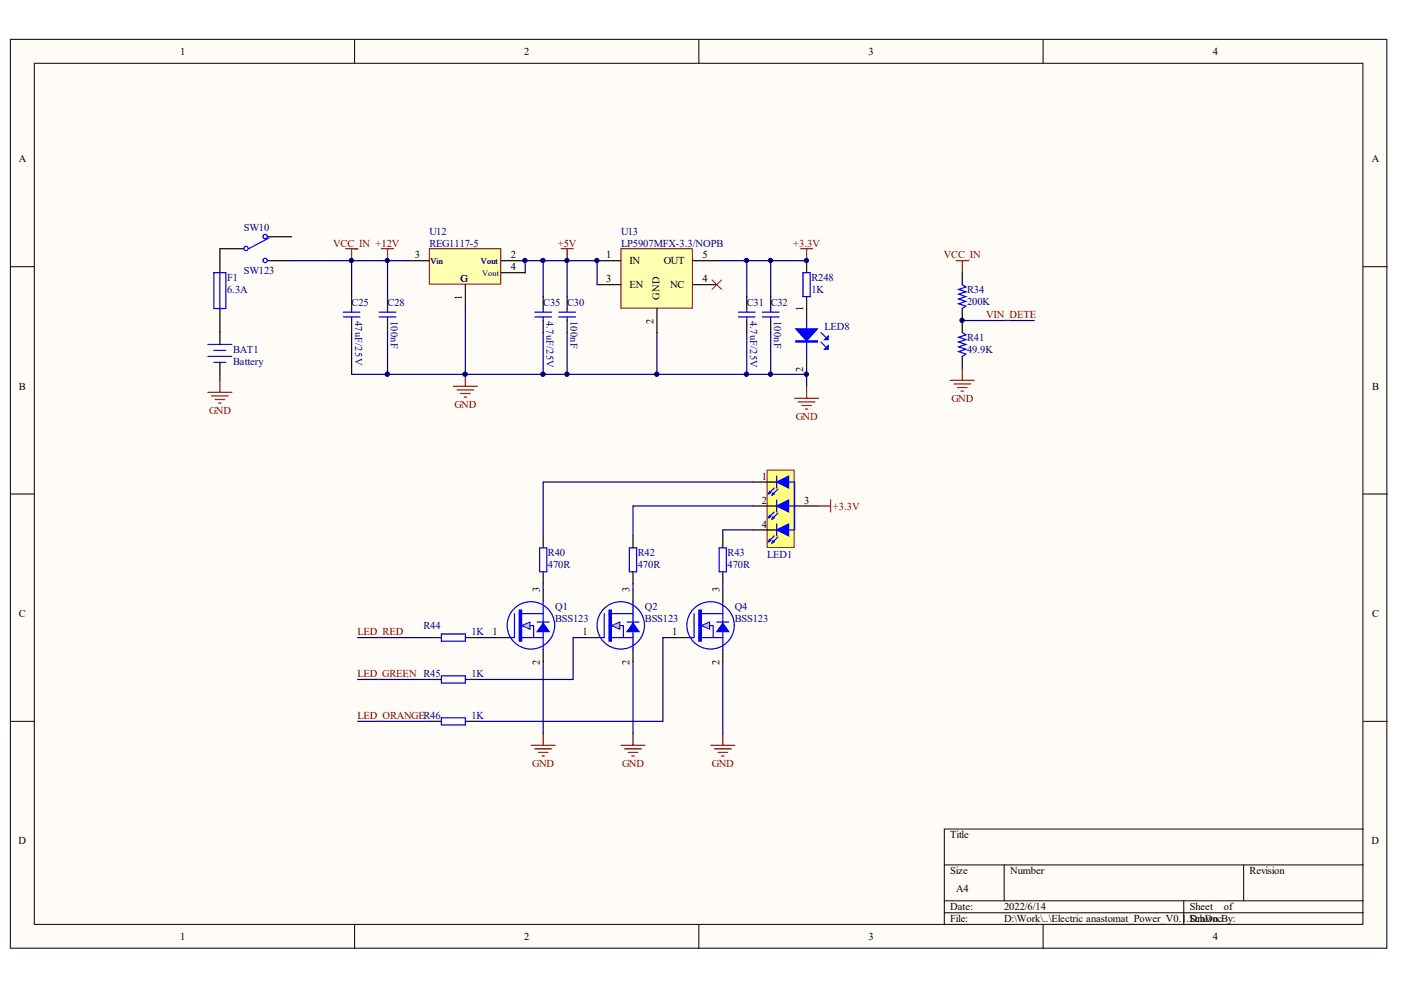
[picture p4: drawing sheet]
<svg xmlns="http://www.w3.org/2000/svg" width="297mm" height="210mm" viewBox="0 0 297 210" stroke-linecap="round" stroke-linejoin="round" font-family="sans-serif">
<g fill="#fffcf8" stroke="#000" stroke-width=".21">
<path d="M2.2 8.3h291.8v192.7h-291.8z"/>
<path d="M7.3 13.4h281.7v182.6h-281.7z"/>
</g>
<g fill="none" stroke="#000" stroke-width=".21">
<path d="M75.2 8.3v5.1M148.2 8.3v5.1M221.2 8.3v5.1M2.2 56.5h5.1M289.1 56.5h5M2.2 104.7h5.1M289.1 104.7h5M2.2 152.9h5.1M289.1 152.9h5M289.1 175.8h-88.9v20.3M75.2 196.1v5M148.2 196.1v5"/>
<path d="M200.2 183.4h88.9M200.2 191h88.9M200.2 193.5h88.9M212.9 183.4v7.6M221.2 196.1v5M251 191v5.1M263.7 183.4v7.6"/>
</g>
<path d="M51.7 52.7h-5.1v5.1M56.8 50.2h5.1M56.8 55.3h5.1M46.6 65.4v7.6M46.6 76.8v2.6" fill="none" stroke="#000" stroke-width=".25"/>
<path d="M45.4 57.8h2.5v7.6h-2.5zM46.6 57.8v7.6M51.7 52.7a.46 .46 0 0 1 .6-.4 .46 .46 0 0 1 .2 .7 .46 .46 0 0 1-.8-.2M55.8 50.2a.46 .46 0 0 1 .6-.5 .46 .46 0 0 1 .1 .8 .46 .46 0 0 1-.7-.2M55.8 55.2a.46 .46 0 0 1 .6-.4 .46 .46 0 0 1 .1 .8 .46 .46 0 0 1-.7-.3M57 50.5l-4.3 2.2" fill="none" stroke="#00f" stroke-width=".25"/>
<path d="M44.1 75.6h5.1M44.1 73h5.1M45.4 76.8h2.5M45.4 74.3h2.5" fill="none" stroke="#0000bf" stroke-width=".25"/>
<path d="M61.9 55.3h20.3v7.6" fill="none" stroke="#000080" stroke-width=".25"/>
<path d="M91 52.7h15.2v7.5h-15.2z" fill="#ffffb0" stroke="#800000" stroke-width=".21"/>
<g fill="none" stroke="#000" stroke-width=".25">
<path d="M86 55.3h5M106.3 55.3h5.1M106.3 57.8h5.1M171 55.3v2.5M204 57.8v2.5M74.5 62.9v2.5M74.5 68v2.5M82.2 62.9v2.5M82.2 68v2.5M98.7 60.3v5.1M115.2 62.9v2.5M115.2 68v2.5"/>
<path d="M120.2 62.9v2.5M120.2 68v2.5M158.3 62.9v2.5M158.3 68v2.5M163.4 62.9v2.5M163.4 68v2.5M171 62.9v5.1M171 75.6v2.5M204 65.4v5.1M204 75.6v2.5"/>
</g>
<g fill="none" stroke="#00f" stroke-width=".25">
<path d="M170.3 57.8h1.5v5.1h-1.5zM72.8 67.2h3.5M72.8 66.2h3.5M74.5 65.4v.8M74.5 67.2v.8M80.4 67.2h3.5M80.4 66.2h3.5M82.2 65.4v.8M82.2 67.2v.8M113.4 67.2h3.5M113.4 66.2h3.5M115.2 65.4v.8"/>
<path d="M115.2 67.2v.8M118.5 67.2h3.5M118.5 66.2h3.5M120.2 65.4v.8M120.2 67.2v.8M156.5 67.2h3.6M156.5 66.2h3.6M158.3 65.4v.8M158.3 67.2v.8M161.6 67.2h3.6M161.6 66.2h3.6M163.4 65.4v.8"/>
<path d="M163.4 67.2v.8M171 68v7.6M174.1 72.5l1 1M174.1 70.5l1 1M204 70.5l.8 .5-1.5 .5 1.5 .5-1.5 .5 1.5 .5-1.5 .5 1.5 .5-1.5 .6 1.5 .5-.8 .5M204 60.3l.8 .6-1.5 .5 1.5 .5-1.5 .5 1.5 .5-1.5 .5 1.5 .5-1.5 .5 1.5 .5-.8 .5"/>
</g>
<g fill="none" stroke="#000080" stroke-width=".25">
<path d="M74.5 55.3v7.6M82.2 55.3h3.8M111.4 57.8v-2.5h15.2v5M115.2 55.3v7.6M120.2 55.3v7.6M152 55.3h19M46.6 79.4v1.2M74.5 70.5v8.9h7.7M98.7 65.4v14h-16.5v-8.9M98.7 79.4h40.6M115.2 70.5v8.9M120.2 70.5v8.9"/>
<path d="M158.3 70.5v8.9M163.4 70.5v8.9M204 68h15.3"/>
</g>
<g fill="none" stroke="#800000" stroke-width=".25">
<path d="M73.3 52.7h2.5M74.5 52.7v2.6M80.9 52.7h2.5M82.2 52.7v2.6M119 52.7h2.5M120.2 52.7v2.6M169.7 52.7h2.6M171 52.7v2.6M202.8 55.3h2.5M204 55.3v2.5M98.7 79.4v2.5M204 78.1v2.5"/>
<path d="M44.1 83.2h5.1M44.8 83.9h3.6M45.6 84.7h2M46.4 85.5h.5M46.6 80.6v2.6M96.1 81.9h5.1M96.9 82.7h3.5M97.6 83.4h2.1M98.4 84.2h.5M168.5 84.4h5.1M169.2 85.2h3.6M170 86h2"/>
<path d="M170.8 86.7h.5M171 81.9v2.5M201.5 80.6h5.1M202.2 81.4h3.6M203 82.2h2M203.8 82.9h.5"/>
</g>
<g fill="#00f" stroke="#00f" stroke-width=".25">
<path d="M168.7 69.7h4.6l-2.3 2.6z"/>
<path d="M174.8 74l.8-.7v.7z"/>
<path d="M174.8 72l.8-.7v.7z"/>
<path d="M168.7 72.3h4.6v.2h-4.6z" fill-rule="evenodd"/>
</g>
<path d="M131.6 52.7h15.2v12.6h-15.2z" fill="#ffffb0" stroke="#800000" stroke-width=".21"/>
<path d="M126.6 55.3h5.1M146.9 55.3h5.1M126.6 60.3h5.1M139.3 65.4v5.1M146.9 60.3h5.1" fill="none" stroke="#000" stroke-width=".25"/>
<path d="M158.3 55.3v7.6M163.4 55.3v7.6M139.3 70.5v8.9h31.7v2.5M171 78.1v1.3" fill="none" stroke="#000080" stroke-width=".25"/>
<path d="M151 59.3l2 2.1M153 59.3l-2 2.1" fill="none" stroke="#f00" stroke-width=".21"/>
<path d="M162.6 99.7h5.8v16.4h-5.8z" fill="#ffff80" stroke="#800000" stroke-width=".21"/>
<path d="M159.6 102.2h5.1M159.6 107.3h5.1" fill="none" stroke="#000" stroke-width=".25"/>
<path d="M164.2 103.5l-1.1 1M164.7 100.9v2.6M164.9 103.7l-1 1" fill="none" stroke="#00f" stroke-width=".25"/>
<path d="M164.7 102.2l2.5-1.3v2.6z" fill="#00f" stroke="#00f" stroke-width=".25"/>
<g fill="#c0c0c0" stroke="#00f" stroke-width=".25">
<path d="M163.9 104.5l.3 .2-.5 .3z"/>
<path d="M163.1 104.2l.3 .3-.5 .2z"/>
</g>
<path d="M159.6 112.4h5.1" fill="none" stroke="#000" stroke-width=".25"/>
<path d="M164.2 108.5l-1.1 1.1M164.7 106v2.5M164.9 108.8l-1 1" fill="none" stroke="#00f" stroke-width=".25"/>
<path d="M164.7 107.3l2.5-1.3v2.5z" fill="#00f" stroke="#00f" stroke-width=".25"/>
<g fill="#c0c0c0" stroke="#00f" stroke-width=".25">
<path d="M163.9 109.6l.3 .2-.5 .3z"/>
<path d="M163.1 109.3l.3 .3-.5 .2z"/>
</g>
<path d="M164.2 113.6l-1.1 1M164.7 111.1v2.5M164.9 113.9l-1 1" fill="none" stroke="#00f" stroke-width=".25"/>
<path d="M164.7 112.4l2.5-1.3v2.5z" fill="#00f" stroke="#00f" stroke-width=".25"/>
<g fill="#c0c0c0" stroke="#00f" stroke-width=".25">
<path d="M163.9 114.6l.3 .3-.5 .2z"/>
<path d="M163.1 114.4l.3 .2-.5 .3z"/>
</g>
<path d="M115.2 113.6v2.6M134.2 113.6v2.6M153.2 113.6v2.6M168.5 107.3h5.1M91 135.2h2.6M98.7 135.2h2.5M105 135.2h2.6M115.2 121.2v2.6M115.2 125v2.6M115.2 137.7v2.6M134.2 121.2v2.6M153.2 121.2v2.6" fill="none" stroke="#000" stroke-width=".25"/>
<g fill="none" stroke="#00f" stroke-width=".25">
<path d="M114.4 116.2h1.5v5h-1.5zM133.4 116.2h1.6v5h-1.6zM152.5 116.2h1.5v5h-1.5zM167.2 102.2h1.3v10.2h-1.3M167.2 107.3h1.3M93.6 134.4h5.1v1.5h-5.1zM109.1 130.1v5.1M110.1 135.2h2.5M110.1 132.6h3M110.1 130.1h2.5"/>
<circle cx="112.6" cy="132.6" r="5"/>
</g>
<path d="M173.6 107.3h2.5M176.1 106v2.5M112.6 158h5.1M113.4 158.8h3.5M114.2 159.5h2M115.2 155.5v2.5M114.9 160.3h.5" fill="none" stroke="#800000" stroke-width=".25"/>
<path d="M110.1 129.3h.5v6.6h-.5z" fill-rule="evenodd" fill="#00f" stroke="#00f" stroke-width=".25"/>
<path d="M110.6 132.6l1.8-.7v1.5z" fill="#c0c0c0" stroke="#00f" stroke-width=".21"/>
<g fill="none" stroke="#00f" stroke-width=".25">
<path d="M107.6 135.2h1.5M112.6 135.2h2.6M112.6 130.1h2.6M113.1 132.6v2.6M113.9 131.9h2.5M115.2 127.6v10.1M128.1 130.1v5.1M129.1 135.2h2.6M129.1 130.1h2.6M129.1 132.6h3.1M93.6 143.3h5.1v1.5h-5.1zM93.6 152.2h5.1v1.5h-5.1z"/>
<circle cx="131.6" cy="132.6" r="5"/>
</g>
<g fill="#00f" stroke="#00f" stroke-width=".25">
<path d="M115.2 132.1l1.2 1.8h-2.5z"/>
<path d="M129.1 129.3h.5v6.6h-.5z" fill-rule="evenodd"/>
</g>
<path d="M124.1 135.2h2.5M134.2 125v2.6M134.2 137.7v2.6M91 144.1h2.6M91 152.9h2.6M98.7 144.1h2.5M98.7 152.9h2.5" fill="none" stroke="#000" stroke-width=".25"/>
<path d="M129.6 132.6l1.8-.7v1.5z" fill="#c0c0c0" stroke="#00f" stroke-width=".21"/>
<g fill="none" stroke="#00f" stroke-width=".25">
<path d="M126.6 135.2h1.5M131.7 135.2h2.5M131.7 130.1h2.5M132.2 132.6v2.6M132.9 131.9h2.6M134.2 127.6v10.1M147.2 130.1v5.1M148.2 135.2h2.5M148.2 130.1h2.5M148.2 132.6h3"/>
<circle cx="150.7" cy="132.6" r="5"/>
</g>
<g fill="#00f" stroke="#00f" stroke-width=".25">
<path d="M134.2 132.1l1.3 1.8h-2.6z"/>
<path d="M148.2 129.3h.5v6.6h-.5z" fill-rule="evenodd"/>
</g>
<path d="M143.1 135.2h2.5M153.2 125v2.6M153.2 137.7v2.6" fill="none" stroke="#000" stroke-width=".25"/>
<path d="M148.7 132.6l1.8-.7v1.5z" fill="#c0c0c0" stroke="#00f" stroke-width=".21"/>
<path d="M145.6 135.2h1.6M150.7 135.2h2.5M150.7 130.1h2.5M151.2 132.6v2.6M152 131.9h2.5M153.2 127.6v10.1" fill="none" stroke="#00f" stroke-width=".25"/>
<path d="M153.2 132.1l1.3 1.8h-2.5z" fill="#00f" stroke="#00f" stroke-width=".25"/>
<g fill="none" stroke="#000080" stroke-width=".25">
<path d="M159.6 102.2h-44.4v11.4M159.6 107.3h-25.4v6.3M159.6 112.4h-6.4v1.2M75.8 135.2h15.2M101.2 135.2h3.8M115.2 123.8v1.2M124.1 135.2h-2.6v8.9h-20.3M134.2 123.8v1.2M143.1 135.2h-2.5v17.7h-39.4M153.2 123.8v1.2M75.8 144.1h15.2M75.8 152.9h15.2"/>
<path d="M115.2 140.3v15.2M134.2 140.3v15.2M153.2 140.3v15.2"/>
</g>
<path d="M131.7 158h5M132.4 158.8h3.6M133.2 159.5h2M134.2 155.5v2.5M150.7 158h5.1M151.5 158.8h3.5M152.2 159.5h2.1M153.2 155.5v2.5M134 160.3h.5M153 160.3h.5" fill="none" stroke="#800000" stroke-width=".25"/>
<g fill="#000080" stroke="#000080" stroke-width=".21">
<circle cx="74.5" cy="55.2" r=".46"/>
<circle cx="82.1" cy="79.3" r=".46"/>
<circle cx="82.1" cy="55.2" r=".46"/>
<circle cx="98.6" cy="79.3" r=".47"/>
<circle cx="111.3" cy="55.2" r=".46"/>
<circle cx="115.1" cy="79.3" r=".47"/>
<circle cx="115.1" cy="55.2" r=".46"/>
<circle cx="120.2" cy="79.3" r=".46"/>
<circle cx="120.2" cy="55.2" r=".46"/>
<circle cx="126.5" cy="55.2" r=".46"/>
<circle cx="139.2" cy="79.3" r=".46"/>
<circle cx="158.3" cy="79.3" r=".47"/>
<circle cx="158.3" cy="55.2" r=".46"/>
<circle cx="163.3" cy="79.3" r=".46"/>
<circle cx="163.4" cy="55.2" r=".46"/>
<circle cx="171" cy="79.3" r=".46"/>
<circle cx="171" cy="55.2" r=".46"/>
<circle cx="204" cy="67.9" r=".46"/>
</g>
<g font-size="2.2">
<text x="38.2" y="11.7">1</text>
<text x="111.2" y="11.7">2</text>
<text x="184.1" y="11.7">3</text>
<text x="257.1" y="11.7">4</text>
<text x="4" y="34.4">A</text>
<text x="290.8" y="34.4">A</text>
<text x="87.9" y="54.8">3</text>
<text x="108.3" y="54.8">2</text>
<text x="108.3" y="57.3">4</text>
<text x="128.5" y="54.8">1</text>
<text x="128.5" y="59.9">3</text>
<text x="133.4" y="56.1">IN</text>
<text x="140.7" y="56.1">OUT</text>
<text x="148.9" y="54.8">5</text>
<text x="148.9" y="59.9">4</text>
<text x="97.9" y="63.6" transform="rotate(-90 97.9 63.6)">1</text>
<text x="133.4" y="61.1">EN</text>
<text x="139.8" y="63.6" transform="rotate(-90 139.8 63.6)">GND</text>
<text x="142.1" y="61.1">NC</text>
<text x="170.3" y="65.9" transform="rotate(-90 170.3 65.9)">1</text>
<text x="138.6" y="68.6" transform="rotate(-90 138.6 68.6)">2</text>
<text x="4" y="82.6">B</text>
<text x="170.3" y="78.8" transform="rotate(-90 170.3 78.8)">2</text>
<text x="290.9" y="82.6">B</text>
<text x="161.5" y="101.7">1</text>
<text x="161.5" y="106.8">2</text>
<text x="170.5" y="106.8">3</text>
<text x="161.5" y="111.9">4</text>
<text x="114.4" y="125.5" transform="rotate(-90 114.4 125.5)">3</text>
<text x="133.5" y="125.5" transform="rotate(-90 133.5 125.5)">3</text>
<text x="152.5" y="125.5" transform="rotate(-90 152.5 125.5)">3</text>
<text x="4" y="130.8">C</text>
<text x="290.9" y="130.8">C</text>
<text x="104.4" y="134.7">1</text>
<text x="123.5" y="134.7">1</text>
<text x="142.5" y="134.7">1</text>
<text x="114.4" y="140.9" transform="rotate(-90 114.4 140.9)">2</text>
<text x="133.5" y="140.9" transform="rotate(-90 133.5 140.9)">2</text>
<text x="152.5" y="140.9" transform="rotate(-90 152.5 140.9)">2</text>
<text x="3.9" y="179">D</text>
<text x="201.5" y="177.8">Title</text>
<text x="290.8" y="179">D</text>
<text x="201.5" y="185.4">Size</text>
<text x="214.2" y="185.4">Number</text>
<text x="264.9" y="185.4">Revision</text>
<text x="202.8" y="189.2">A4</text>
<text x="201.5" y="193">Date:</text>
<text x="201.5" y="195.5">File:</text>
<text x="212.9" y="193">2022/6/14</text>
<text x="212.9" y="195.5">D:\Work\..\Electric anastomat_Power_V0.1</text>
<text x="251.6" y="195.5">.SchDocBy:</text>
<text x="252.3" y="193">Sheet</text>
<text x="252.3" y="195.5">Drawn</text>
<text x="259.5" y="193">of</text>
<text x="38.2" y="199.4">1</text>
<text x="111.2" y="199.4">2</text>
<text x="184.1" y="199.4">3</text>
<text x="257.1" y="199.4">4</text>
</g>
<g font-size="2.2" fill="#000080">
<text x="51.7" y="49">SW10</text>
<text x="91" y="49.7">U12</text>
<text x="91" y="52.3">REG1117-5</text>
<text x="131.7" y="49.7">U13</text>
<text x="131.7" y="52.3">LP5907MFX-3.3/NOPB</text>
<text x="48.1" y="59.6">F1</text>
<text x="51.7" y="58.1">SW123</text>
<text x="97.6" y="59.9">G</text>
<text x="172" y="59.6">R248</text>
<text x="48.1" y="62.2">6.3A</text>
<text x="74.5" y="64.9">C25</text>
<text x="82.2" y="64.9">C28</text>
<text x="115.2" y="64.9">C35 C30</text>
<text x="158.3" y="64.9">C31</text>
<text x="163.4" y="64.9">C32</text>
<text x="172" y="62.2">1K</text>
<text x="205" y="62.2">R34</text>
<text x="205" y="64.7">200K</text>
<text x="75.3" y="68" transform="rotate(90 75.3 68)">47uF/25V</text>
<text x="82.9" y="68" transform="rotate(90 82.9 68)">100nF</text>
<text x="115.9" y="68" transform="rotate(90 115.9 68)">4.7uF/25V</text>
<text x="121" y="68" transform="rotate(90 121 68)">100nF</text>
<text x="159" y="68" transform="rotate(90 159 68)">4.7uF/25V</text>
<text x="164.1" y="68" transform="rotate(90 164.1 68)">100nF</text>
<text x="174.8" y="70">LED8</text>
<text x="49.4" y="74.8">BAT1</text>
<text x="49.4" y="77.4">Battery</text>
<text x="205" y="72.3">R41</text>
<text x="205" y="74.8">49.9K</text>
<text x="116.2" y="118">R40</text>
<text x="135.2" y="118">R42</text>
<text x="154.3" y="118">R43</text>
<text x="162.6" y="118.2">LED1</text>
<text x="116.2" y="120.5">470R</text>
<text x="135.2" y="120.5">470R</text>
<text x="154.3" y="120.5">470R</text>
<text x="117.7" y="129.4">Q1</text>
<text x="117.7" y="131.9">BSS123</text>
<text x="136.7" y="129.4">Q2</text>
<text x="136.7" y="131.9">BSS123</text>
<text x="155.8" y="129.4">Q4</text>
<text x="155.8" y="131.9">BSS123</text>
<text x="89.8" y="133.4">R44</text>
<text x="99.9" y="134.7">1K</text>
<text x="99.9" y="143.6">1K</text>
<text x="99.9" y="152.5">1K</text>
</g>
<g font-size="2.2" fill="#800000">
<text x="70.6" y="52.3">VCC_IN +12V</text>
<text x="118.3" y="52.3">+5V</text>
<text x="168.2" y="52.3">+3.3V</text>
<text x="200.1" y="54.8">VCC_IN</text>
<text x="209.1" y="67.5">VIN_DETE</text>
<text x="44.3" y="87.7">GND</text>
<text x="96.4" y="86.4">GND</text>
<text x="168.7" y="89">GND</text>
<text x="201.7" y="85.2">GND</text>
<text x="176.6" y="108.1">+3.3V</text>
<text x="75.8" y="134.7">LED_RED</text>
<text x="75.8" y="143.6">LED_GREEN R45</text>
<text x="75.8" y="152.5">LED_ORANGER46</text>
<text x="112.9" y="162.5">GND</text>
<text x="131.9" y="162.5">GND</text>
<text x="150.9" y="162.5">GND</text>
</g>
<g font-size="1.8" fill="#000080">
<text x="91.3" y="55.9">Vin</text>
<text x="102" y="55.9">Vout</text>
<text x="102.2" y="58.5">Vout</text>
</g>
</svg>
